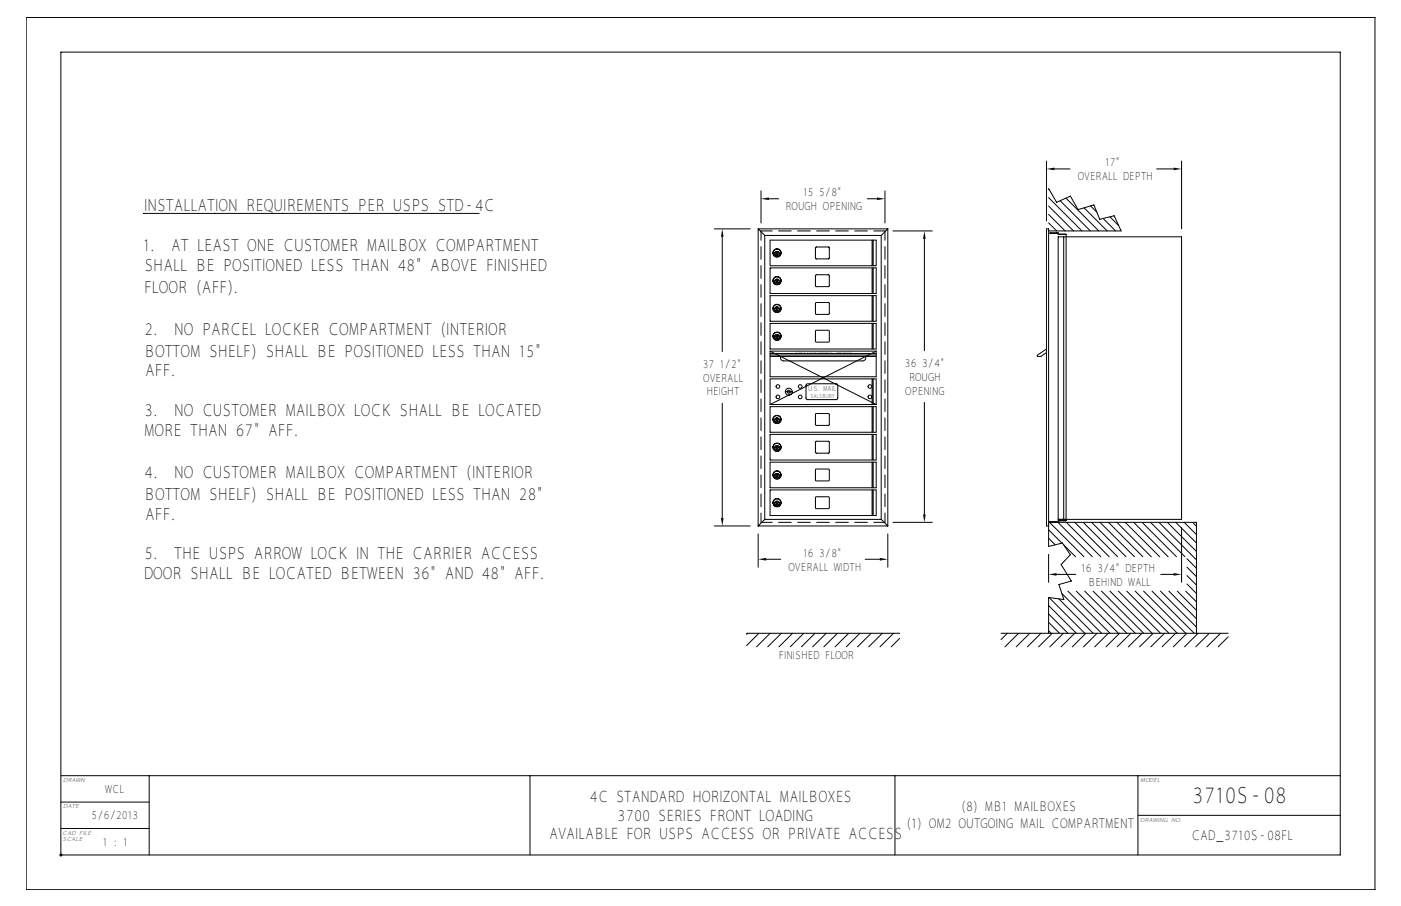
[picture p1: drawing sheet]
<svg xmlns="http://www.w3.org/2000/svg" width="432mm" height="279mm" viewBox="0 0 432 279" stroke-linecap="round" stroke-linejoin="round" font-family="sans-serif">
<g fill="none" stroke="#000" stroke-width=".31">
<path d="M8.1 5.4h415.7v269h-415.7zM234.6 58.9v9.9M272.8 58.9v9.9M322.5 49.7v18.4M323.2 58.3l.3 .3M323.2 58.1l2.5 4.3 4.2-1.9 2.4 4.1 4.8-1.4 1.9 4.4 4.4-1.1 2.1 4.7h-22.3M325 52.1h4.8M356.5 52.1h5.2M364.2 49.7v20.9M44.4 65.8h-.3h103.7M220.2 70.6h11M222.6 73v35.4"/>
<path d="M233.7 70.6l2 2M235.7 72.6v87.6M235.7 72.6h35.9M237 61.3h3M237.3 74.1h32.8v7.9h-32.8zM239 78h1M239.4 78.1l.2 .7zM239.5 77.5v1M251.4 76.3h4.1v3.4h-4.1zM267.3 61.3h3M268.8 74.1v7.9M269.1 74.1v7.9"/>
<path d="M271.6 72.6v87.6M273.6 70.6h-39.9v91.6M273.6 70.6v91.6M273.6 70.6l-2 2M275.2 71.2h12.1M284.9 73.7v34.5M323.2 68.7l2.5 2.5M323.2 66.1l5.1 5.1M323.2 63.5l7.7 7.7M323.2 60.9l10.3 10.3M323.7 72v-.2h2.4v.5h2.5M325.8 71.8v.2"/>
<path d="M325.8 71.8v.2h-2.6M326.1 73h38.1v87.2h-38.1zM326.4 72.3v-.1h2.1v.1M326.7 61.9l9.4 9.3M327.8 73v87.2M328.5 61.1l10.2 10.1M328.6 72.3l-.1 88.3h-2.1v-.1M334.1 64.1l7.1 7.1M336.1 63.5l2 1.9M340 67.4l3.8 3.8M342.1 66.9l2.7 2.7M237.3 82.6h32.8v7.9h-32.8z"/>
<path d="M237.3 91.2h32.8v7.9h-32.8zM237.3 99.7h32.8v7.9h-32.8zM239 86.6h1M239 95.1h1M239.4 86.6l.2 .7zM239.4 95.2l.2 .7zM239.5 86.1v1M239.5 94.6v1M251.4 84.8h4.1v3.5h-4.1zM251.4 93.4h4.1v3.5h-4.1zM268.8 82.6v7.9M268.8 91.2v7.9"/>
<path d="M268.8 99.7v7.9M269.1 82.6v7.9M269.1 91.2v7.9M269.1 99.7v7.9M237.3 109.9h32.8M237.3 108.3v7.9h32.8v-7.9M237.3 116.8v7.9M237.3 116.8h32.8M237.3 108.3h32.8M237.3 109h32.8M237.3 109.5h32.8M237.3 108.3l32.8 16.4"/>
<path d="M239 103.7h1M239.4 103.7v.8l.2-.8M239.5 103.2v1M240.7 109.9a.95 .95 0 0 0 .8 1.4h24.4a.95 .95 0 0 0 .8-1.4M248.6 118.5l9.3-.1 .3 .4v4.1l-.5 .3h-9l-.3-.4zM251.4 101.9h4.1v3.5h-4.1zM268.8 116.8v7.9M269.1 116.8v7.9M270.1 116.8v7.9M270.1 108.3l-32.8 16.4M322.5 107.6l-2.9 2.2 1.2 .1 1.7-1.2M222.6 124.4v35.4"/>
<path d="M237.3 125.4h32.8v7.9h-32.8zM237.3 134h32.8v7.9h-32.8zM237.3 124.7h32.8M239 129.4h1M239 137.9h1M239.4 129.4l.2 .7zM239.4 138l.2 .7zM239.5 128.9v.9M239.5 137.4v1M242 120.8h2.2a1.07 1.07 0 0 0-1.5-1 1.07 1.07 0 0 0-.3 1.8 1.07 1.07 0 0 0 1.7-.5l.1-.3M251.4 127.6h4.1v3.5h-4.1zM251.4 136.2h4.1v3.5h-4.1z"/>
<path d="M268.8 125.4v7.9M268.8 134v7.9M269.1 125.4v7.9M269.1 134v7.9M284.9 124.1v34.5M237.3 142.5h32.8v7.9h-32.8zM237.3 151.1h32.8v7.9h-32.8zM239 146.5h1M239 155h1M239.4 146.5v.8l.2-.8M239.4 155.1l.2 .7zM239.5 146v1"/>
<path d="M239.5 154.5v1M251.4 144.7h4.1v3.5h-4.1zM251.4 153.3h4.1v3.5h-4.1zM268.8 142.5v7.9M268.8 151.1v7.9M269.1 142.5v7.9M269.1 151.1v7.9M220.2 162.2h11M233.7 162.2h39.9M233.7 164.6v10.3M235.7 160.2h35.9M235.7 160.2l-2 2"/>
<path d="M236.1 172.5h4.5M266.7 172.5h4.5M271.6 160.2l2 2M273.6 164.6v10.3M275.2 161.1h12.1M323.2 162.2h-.7v-91.6h.7v97.9l4.2-1 2.5 3.6-2.8 3 3.1 5.1-3.8 1.1 1.5 4.6-4.7-.6v11M323.2 166l2 2M323.2 163.4l4.1 4.1M323.2 171v8.6M323.2 161.1h45.6v34.2M323.5 161.1l10.6 10.6M323.7 160.8v.2h2.1v-.2"/>
<path d="M325.6 177.1h6M326.1 161.1l10.6 10.6M327.8 168l3.7 3.7M328.6 160.5h-2.5v.5l-2.9-.2M328.7 161.1l10.6 10.6M331.3 161.1l10.6 10.6M333.9 161.1l10.6 10.6M336.4 161.1l10.6 10.6M339 161.1l10.6 10.6M341.6 161.1l10.6 10.6M344.2 161.1l10.6 10.6M346.8 161.1l10.6 10.6"/>
<path d="M349.4 161.1l10.6 10.6M352 161.1l10.6 10.6M354.6 161.1l10.6 10.6M357.2 161.1l11.6 11.5M357.8 177.1h3.9M359.8 161.1l9 9M362.4 161.1l6.4 6.4M364.2 162.6v17M365 161.1l3.8 3.8M365.8 177.5l3 2.9M365.8 174.9l3 2.9M365.8 172.3l3 2.9"/>
<path d="M367.6 161.1l1.2 1.2M230.1 195.3h47.2M230.4 195.3l-.3 .3M233.9 195.3l-3.8 3.8M237.4 195.3l-4.2 4.2M240.8 195.3l-4.2 4.2M244.3 195.3l-4.2 4.2M247.7 195.3l-4.2 4.2M251.2 195.3l-4.2 4.2M254.6 195.3l-4.1 4.2M258.1 195.3l-4.2 4.2M261.6 195.3l-4.2 4.2"/>
<path d="M265 195.3l-4.2 4.2M268.5 195.3l-4.2 4.2M271.9 195.3l-4.1 4.2M275.4 195.3l-4.2 4.2M277.3 196.9l-2.6 2.6M308.5 195.3h70M310.5 195.3l-2 2M313.9 195.3l-4.2 4.2M317.4 195.3l-4.2 4.2M320.8 195.3l-4.1 4.2M323.2 194.5l.8 .8M323.2 191.9l3.4 3.4"/>
<path d="M323.2 189.3l6 6M323.2 186.7l8.5 8.6M323.3 184.3l11 11M324.3 195.3l-4.2 4.2M326.3 184.7l10.6 10.6M327.3 183.1l12.2 12.2M327.8 195.3l-4.2 4.2M329.1 182.3l13 13M331.2 195.3l-4.2 4.2M331.7 182.3l13 13M334.3 182.3l13 13M334.7 195.3l-4.2 4.2"/>
<path d="M336.9 182.3l13 13M338.1 195.3l-4.1 4.2M339.5 182.3l13 13M341.6 195.3l-4.2 4.2M342.1 182.3l13 13M344.7 182.3l13 13M345.1 195.3l-4.2 4.2M347.3 182.3l13 13M348.5 195.3l-4.2 4.2M349.9 182.3l13 13M352 195.3l-4.2 4.2M352.5 182.3l13 13"/>
<path d="M355.1 182.3l13 13M355.4 195.3l-4.2 4.2M357.7 182.3l11.1 11.1M358.9 195.3l-4.2 4.2M360.2 182.3l8.6 8.5M362.3 195.3l-4.1 4.2M362.8 182.3l6 5.9M365.4 182.3l3.4 3.3M365.8 195.3l-4.2 4.2M365.8 180.1l3 2.9M369.3 195.3l-4.2 4.2M372.7 195.3l-4.2 4.2"/>
<path d="M376.2 195.3l-4.2 4.2M378.5 196.4l-3 3.1M18.8 239.2h394.3M46 239.2v24.5M163.3 239.2v24.5M275.8 239.2v24.5M350.7 239.2v24.5M18.8 247.4h27.2M18.8 255.5h27.2M53.8 243.6l1.1-.6 .8-.2h55.3a2.68 2.68 0 0 1 2.7 2.7v6.3a2.68 2.68 0 0 1-2.7 2.7h-55.3a2.68 2.68 0 0 1-2.7-2.7v-6.7zM54.1 243.9l.9-.6 .7-.1h55.3a2.29 2.29 0 0 1 2.3 2.3v6.3a2.29 2.29 0 0 1-2.3 2.3h-55.3a2.29 2.29 0 0 1-2.3-2.3v-6.7zM54.3 244.1l1.4-.5h55.3a1.91 1.91 0 0 1 1.9 1.9v6.3a1.91 1.91 0 0 1-1.9 1.9h-55.3a1.91 1.91 0 0 1-1.9-1.9v-6.3z"/>
<path d="M55 244.8l.7-.3h55.3l.6 .3 .3 .7v6.3l-.3 .7-.6 .3h-55.3l-.7-.3-.3-.7v-6.3zM55.1 246.4h1.7M55.1 249.4h5.9M55.1 249.8h1.2M55.1 250.2h1.3M55.1 250.6h1.4M55.1 251h1.8M55.1 246.8h1.4M55.1 247.1h1.3M55.1 247.5h1.2M55.1 247.9h1.2M55.1 248.3h1.3"/>
<path d="M55.1 248.7h1.4M55.1 249.1h1.7M55.1 251.4h56.5M55.1 251.7h56.5M55.1 245.6h56.5M55.1 246h56.5M55.2 252.1h56.3M55.2 245.2h56.3M55.6 252.4h55.5M55.6 244.9h55.5M55.7 244.9l-.4 .2-.2 .4v6.3l.2 .4 .4 .2M56.3 247.5a1.55 1.55 0 0 0 1.4 2"/>
<path d="M56.3 249.4a1.48 1.48 0 0 0 1.4 1.9M56.5 249.4l.2 1 .7 .6h3.9a1.52 1.52 0 0 0 1.3-1.5 1.52 1.52 0 0 0-1.3-1.4h-2.9l-.3-.3 .3-.3h2.3l.3 .4h1.5l-.1-1-.5-.5-4.2-.1a1.52 1.52 0 0 0-1.2 1.5 1.52 1.52 0 0 0 1.2 1.4h3l.3 .3-.3 .3h-2.3l-.3-.4M57.7 246.1a1.4 1.4 0 0 0-1.4 1.4M58.3 249.8h2.5M58.3 247.8h2.4M61.3 246.1a1.4 1.4 0 0 1 1.4 1.4M62.2 246.4h2.3M62.4 248.3h1.1M62.5 246.8h1.8M62.6 248.7h.7M62.7 247.1h1.4M62.7 249.1h.4"/>
<path d="M62.7 247.5h1.2M62.7 247.9h1M64.2 251.1l.5-.9h2.6l.5 .9M64.3 251h3.4M64.5 250.6h3M64.6 246.2l-1.9 3.5-.1-1.1-.5-.5h.6v-.6M64.8 246.3h2.4l2.5 4.7h-1.7l-.7-1.2h-2.7l-.6 1.2h-1.8zM66 247.7l.3 .6h-.6zM66 247.3l.7 1.4h-1.5zM67.4 246.2l2.3 4.4v-4.3M67.5 246.4h2.2M67.7 246.8h2"/>
<path d="M67.9 247.1h1.8M68.1 247.5h1.6M68.3 247.9h1.4M68.5 248.3h1.2M68.7 248.7h1M68.9 249.1h.8M69.1 249.4h.6M69.3 249.8h.4M69.9 246.3h1.5v3.5h3.9v1.2h-5.4zM71.6 246.8h3.9M71.6 247.1h3.7M71.6 247.5h3.7"/>
<path d="M71.6 247.9h3.7M71.6 248.3h3.7M71.6 248.7h3.8M75.3 247.5v.8l.4 .8h-4.1M75.5 251v-.4l.5 .5 .7 .2M75.8 246.4h-4.2v3h3.7M75.8 246.6l.9-.3h3.9l.7 .6 .2 1h-1.6l-.3-.4h-2.3l-.3 .3 .3 .3h3a1.52 1.52 0 0 1 1.2 1.4 1.52 1.52 0 0 1-1.2 1.5l-4.2-.1-.4-.5-.2-1h1.5l.3 .4h2.3l.3-.3-.3-.3h-2.9a1.56 1.56 0 0 1-.9-2.6zM76.7 246.1a1.4 1.4 0 0 0-1.4 1.4M77.2 249.8h2.6M77.4 249.4h2.2M77.5 247.9h2.1M80.3 246.1a1.4 1.4 0 0 1 1.4 1.4"/>
<path d="M81.1 251h1.1M81.2 246.4h1M81.3 248.3h.9M81.5 250.6h.7M81.5 246.8h.7M81.6 248.7h.6M81.6 250.2h.6M81.6 247.1h.6M81.7 249.1h.5M81.7 247.5v.6h-.7a1.77 1.77 0 0 1 .7 1.8 1.77 1.77 0 0 1-1.4 1.4M81.7 249.4h.5M81.7 249.8h.5"/>
<path d="M81.7 247.5h.5M81.7 247.9h.5M82.2 246.3v4.7M84 249.2h2.6l.3 .4-.3 .3h-2.6zM84 247.4h2.6l.3 .3-.3 .4h-2.6zM84.2 247.6l2.5 .1-2.5 .2zM86.6 249.7v-.3h-2.4v.3h2.4M87.1 246.3a1.44 1.44 0 0 1 1 2.3 1.49 1.49 0 0 1-.9 2.4h-4.8v-4.7h4.8M87.1 246.1a1.4 1.4 0 0 1 1.4 1.4M88 246.4h1.2M88.1 251h1.7M88.3 246.8h.9"/>
<path d="M88.4 250.6h1M88.5 248.3h.7M88.5 248.7h.7M88.5 247.1h.7M88.5 247.9h.7M88.5 247.9l-.1 .6a1.69 1.69 0 0 1-1.2 2.8M88.5 247.5h.7M88.5 247.5v.4M88.6 250.2h.7M88.6 249.1h.6M88.6 249.4h.6M88.6 249.8h.6"/>
<path d="M89.2 246.3v3.5a1.4 1.4 0 0 0 1.4 1.5M89.4 246.3h1.6v3.3l.3 .3 3-.1 .1-3.5h1.5l-.1 4.1-.5 .5-.6 .1-4.7-.1-.4-.5-.2-.6zM91.2 246.3l.1 3.4 2.9-.1v-3.3M91.2 246.4h3M91.2 249.4h3M91.2 246.8h3M91.2 247.1h3M91.2 247.5h3M91.2 247.9h3M91.2 248.3h3M91.2 248.7h3M91.2 249.1h3"/>
<path d="M95.6 251h1.2M95.9 250.6h.9M96.1 250.2h.7M96.1 246.3v3.5a1.4 1.4 0 0 1-1.4 1.5M96.1 246.4h.7M96.1 249.4h.7M96.1 249.8h.7M96.1 246.8h.7M96.1 247.1h.7M96.1 247.5h.7M96.1 247.9h.7M96.1 248.3h.7"/>
<path d="M96.1 248.7h.7M96.1 249.1h.7M96.8 246.3v4.7M98.6 247.4h2.7l.2 1.1-.3 .2h-2.6zM98.8 247.6h2.4l.1 .8-2.5 .1zM98.8 250.2h2.5M98.8 250.6h2.5M98.8 251h2.5M98.8 247.9h2.5M98.8 248.3h2.5M101.3 250.2l-2.5-.1v.9M101.3 250.2v.8"/>
<path d="M101.8 246.1a1.4 1.4 0 0 1 1.4 1.4M102.9 246.4l2.7 3.2v1.4M103 248.6v.2a.48 .48 0 0 0-.3 .5 .48 .48 0 0 0 .3 .4v1.3h-1.5v-.9l-.3-.3h-2.6v1.2h-1.5v-4.7h4.7l.9 .3a2.15 2.15 0 0 1 .3 2M103 246.3h2.1l1.5 1.8 1.6-1.8h2l-2.8 3.2v1.5h-1.6v-1.5zM103.1 249.4h2.4M103.1 249.1h2.1M103.2 247.1h.3M103.2 249.8h2.4M103.2 248.6l-.2 .7 .2 1.7M103.2 250.2h2.4M103.2 250.6h2.4M103.2 251h2.4"/>
<path d="M103.2 247.5h.6M103.2 247.9h1M103.2 248.3h1.3M103.2 247.5v1.2h1.6M105.2 246.1l1.4 1.6 1.4-1.6M105.4 246.4h2.4M105.8 246.8h1.7M106.1 247.1h1M106.4 247.5h.4M107.6 249.8h4M107.6 250.2h4M107.6 250.6h4"/>
<path d="M107.6 251h4M107.7 249.4h3.9M108 249.1h3.6M108.4 248.7h3.2M108.7 248.3h2.9M109 247.9h2.6M109.4 247.5h2.2M109.7 247.1h1.9M110 246.8h1.6M111 244.9l.4 .2 .2 .4v6.3l-.2 .4-.4 .2M111.6 246.4h-1.2l-2.8 3.2v1.4M350.7 251.4h62.4"/>
<path d="M18.3 263.7h394.8v-247.6h-394.3v248.1"/>
<circle cx="239.5" cy="78" r="1.19"/>
<circle cx="239.5" cy="78.3" r=".7"/>
<circle cx="239.5" cy="78.3" r=".76"/>
<circle cx="239.5" cy="78.3" r=".73"/>
<circle cx="239.5" cy="78" r="1.28"/>
<circle cx="239.5" cy="86.9" r=".73"/>
<circle cx="239.5" cy="95.4" r=".73"/>
<circle cx="239.5" cy="86.6" r="1.19"/>
<circle cx="239.5" cy="95.1" r="1.19"/>
<circle cx="239.5" cy="95.4" r=".7"/>
<circle cx="239.5" cy="86.9" r=".7"/>
<circle cx="239.5" cy="95.1" r="1.28"/>
<circle cx="239.5" cy="86.6" r="1.28"/>
<circle cx="239.5" cy="95.4" r=".76"/>
<circle cx="239.5" cy="86.9" r=".76"/>
<circle cx="239.5" cy="103.7" r="1.19"/>
<circle cx="239.5" cy="104" r=".73"/>
<circle cx="239.5" cy="104" r=".7"/>
<circle cx="239.5" cy="104" r=".76"/>
<circle cx="239.5" cy="103.7" r="1.28"/>
<circle cx="239.8" cy="119.2" r=".56"/>
<circle cx="246.6" cy="119.2" r=".56"/>
<circle cx="268.1" cy="119.2" r=".56"/>
<circle cx="239.5" cy="138.2" r=".73"/>
<circle cx="239.5" cy="129.7" r=".73"/>
<circle cx="239.5" cy="129.4" r="1.19"/>
<circle cx="239.5" cy="137.9" r="1.19"/>
<circle cx="239.5" cy="129.7" r=".7"/>
<circle cx="239.5" cy="138.2" r=".7"/>
<circle cx="239.5" cy="129.4" r="1.28"/>
<circle cx="239.5" cy="137.9" r="1.28"/>
<circle cx="239.5" cy="129.7" r=".76"/>
<circle cx="239.5" cy="138.2" r=".76"/>
<circle cx="239.8" cy="122.4" r=".56"/>
<circle cx="243.1" cy="120.8" r=".46"/>
<circle cx="246.6" cy="122.4" r=".56"/>
<circle cx="268.1" cy="122.4" r=".56"/>
<circle cx="239.5" cy="146.5" r="1.19"/>
<circle cx="239.5" cy="146.8" r=".73"/>
<circle cx="239.5" cy="155" r="1.19"/>
<circle cx="239.5" cy="146.8" r=".7"/>
<circle cx="239.5" cy="155" r="1.28"/>
<circle cx="239.5" cy="146.8" r=".76"/>
<circle cx="239.5" cy="155.3" r=".76"/>
<circle cx="239.5" cy="155.3" r=".73"/>
<circle cx="239.5" cy="146.5" r="1.28"/>
<circle cx="239.5" cy="155.3" r=".7"/>
</g>
<path d="M322.5 52.1l2.5-.4v.8zM361.7 51.7l2.5 .4-2.5 .4zM222.6 70.6l.4 2.4h-.8zM234.6 61.3l2.4-.4v.8zM270.3 60.9l2.5 .4-2.5 .4zM284.9 71.2l.4 2.5h-.8zM222.2 159.8h.8l-.4 2.4zM284.5 158.6h.8l-.4 2.5zM233.7 172.5l2.4-.4v.8zM271.2 172.1l2.4 .4-2.4 .4zM323.2 177.1l2.4-.4v.8zM361.7 176.7l2.5 .4-2.5 .4z" fill="#000"/>
<path d="M234.6 71.2h38.2M234.6 161.1h38.2" fill="none" stroke="#000" stroke-width=".31" stroke-dasharray="3.9 2" stroke-dashoffset=".5"/>
<path d="M234.6 161.1v-89.9M272.8 161.1v-89.9" fill="none" stroke="#000" stroke-width=".31" stroke-dasharray="3.9 2" stroke-dashoffset="1"/>
<path d="M47.2 241h113.7v21.8h-113.7z" fill-rule="evenodd" fill="#fff"/>
<text font-size="6.9" x="367.4" y="247.8">3710S-08</text>
<g font-size="5.2">
<text x="44.4" y="65.1">INSTALLATION REQUIREMENTS PER USPS STD-4C</text>
<text x="44.1" y="77.3">1.</text>
<text x="52.8" y="77.3">AT LEAST ONE CUSTOMER MAILBOX COMPARTMENT</text>
<text x="44.5" y="83.4">SHALL BE POSITIONED LESS THAN 48&quot; ABOVE FINISHED</text>
<text x="44.4" y="90.2">FLOOR (AFF).</text>
<text x="44.5" y="103.2">2.</text>
<text x="53.7" y="103.2">NO PARCEL LOCKER COMPARTMENT (INTERIOR</text>
<text x="44.4" y="110">BOTTOM SHELF) SHALL BE POSITIONED LESS THAN 15&quot;</text>
<text x="44.8" y="116.1">AFF.</text>
<text x="44.5" y="128.3">3.</text>
<text x="53.7" y="128.3">NO CUSTOMER MAILBOX LOCK SHALL BE LOCATED</text>
<text x="44.4" y="134.4">MORE THAN 67&quot; AFF.</text>
<text x="44.5" y="147.4">4.</text>
<text x="53.7" y="147.4">NO CUSTOMER MAILBOX COMPARTMENT (INTERIOR</text>
<text x="44.4" y="154.2">BOTTOM SHELF) SHALL BE POSITIONED LESS THAN 28&quot;</text>
<text x="44.8" y="160.3">AFF.</text>
<text x="44.5" y="172.5">5.</text>
<text x="53.7" y="172.5">THE USPS ARROW LOCK IN THE CARRIER ACCESS</text>
<text x="44.4" y="178.6">DOOR SHALL BE LOCATED BETWEEN 36&quot; AND 48&quot; AFF.</text>
</g>
<g font-size="4.8">
<text x="181.8" y="247.4">4C STANDARD HORIZONTAL MAILBOXES</text>
<text x="190.4" y="253.2">3700 SERIES FRONT LOADING</text>
<text x="169.2" y="258.9">AVAILABLE FOR USPS ACCESS OR PRIVATE ACCESS</text>
</g>
<g font-size="4.1">
<text x="296.2" y="250">(8) MB1 MAILBOXES</text>
<text x="279.4" y="255.4">(1) OM2 OUTGOING MAIL COMPARTMENT</text>
<text x="367.2" y="259">CAD_3710S-08FL</text>
</g>
<g font-size="3.5">
<text x="340.6" y="51.3">17&quot;</text>
<text x="332.2" y="55.4">OVERALL DEPTH</text>
<text x="242.1" y="64.8">ROUGH OPENING</text>
<text x="247.5" y="60.5">15 5/8&quot;</text>
<text x="216.6" y="113.5">37 1/2&quot;</text>
<text x="278.9" y="113.3">36 3/4&quot;</text>
<text x="216.8" y="117.8">OVERALL</text>
<text x="280.2" y="117.6">ROUGH</text>
<text x="217.8" y="121.9">HEIGHT</text>
<text x="279" y="121.7">OPENING</text>
<text x="247.5" y="171.7">16 3/8&quot;</text>
<text x="243" y="176">OVERALL WIDTH</text>
<text x="333.3" y="176.3">16 3/4&quot; DEPTH</text>
<text x="335.4" y="180.6">BEHIND WALL</text>
<text x="240.1" y="203.1">FINISHED FLOOR</text>
<text x="32.5" y="244.5">WCL</text>
<text x="28.2" y="252.6">5/6/2013</text>
<text x="31.7" y="260.8">1 : 1</text>
</g>
<text font-size="2.2" x="249" y="120.6">U.S. MAIL</text>
<g font-size="1.8">
<text x="19.5" y="241.2">DRAWN</text>
<text x="351.5" y="241.2">MODEL</text>
<text x="19.5" y="249.3">DATE</text>
<text x="19.2" y="257.5">CAD FILE</text>
<text x="351.5" y="253.4">DRAWING NO.</text>
<text x="19.3" y="259.5">SCALE</text>
</g>
<text font-size="1.7" x="249.8" y="122.6">SALSBURY</text>
<g font-size=".5">
<text x="245.2" y="108.8">OUTGOING</text>
<text x="257.8" y="108.8">MAIL</text>
</g>
</svg>
